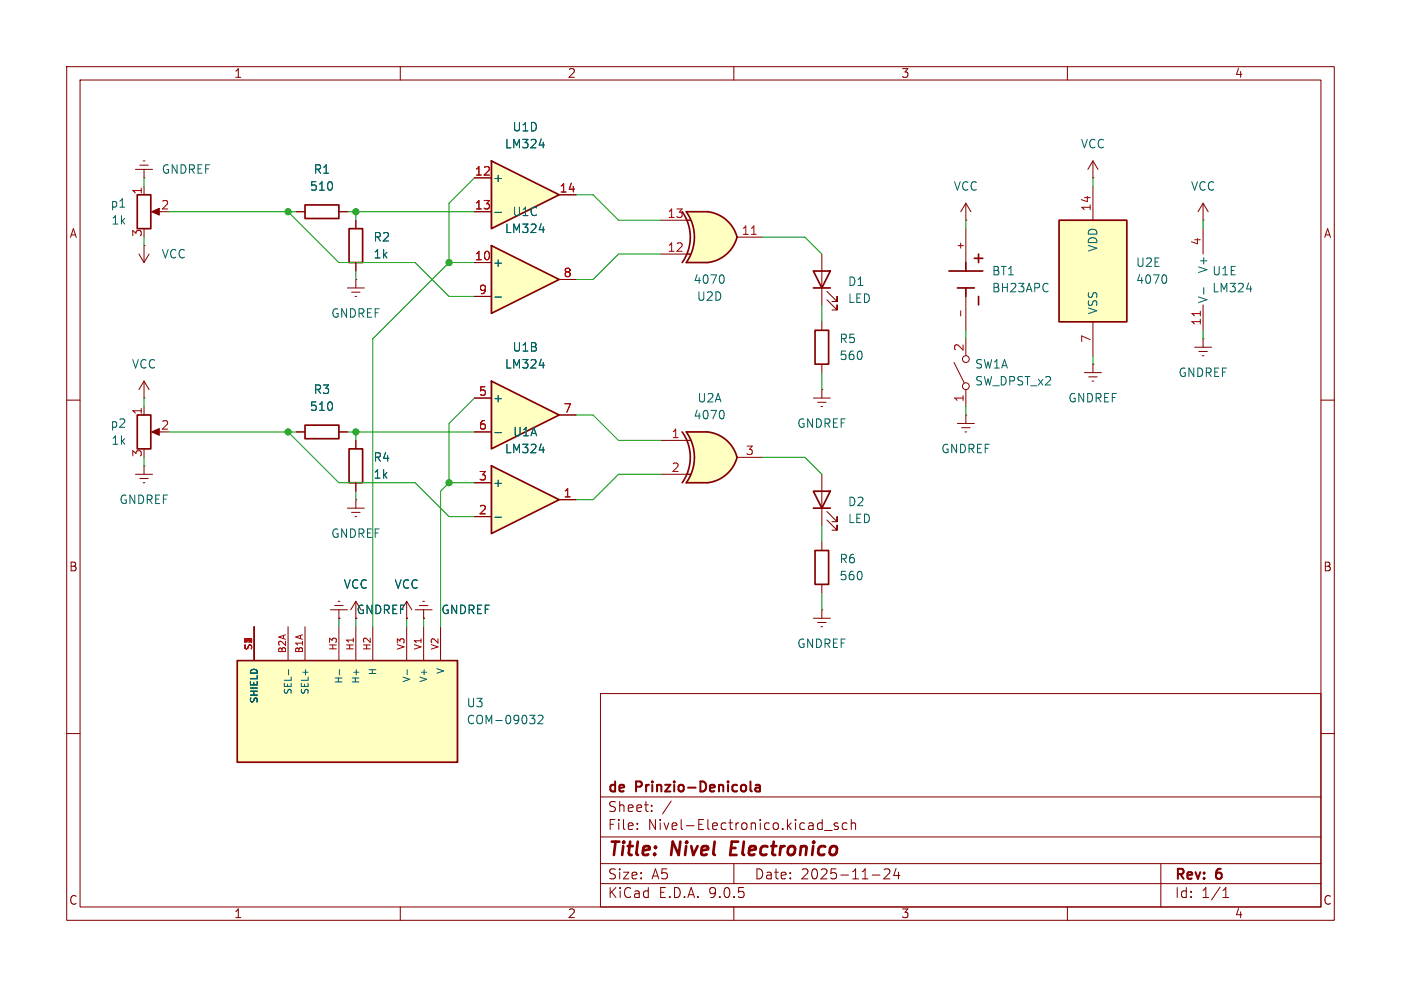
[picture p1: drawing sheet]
<svg xmlns="http://www.w3.org/2000/svg" width="210mm" height="148mm" viewBox="0 0 210 148" stroke-linecap="round" stroke-linejoin="round" font-family="sans-serif">
<g fill="none" stroke="#840000" stroke-width=".15">
<path d="M10 10h190v128h-190zM12 12h186v124h-186zM60 10v2M110 10v2M160 10v2M10 60h2M198 60h2M10 110h2M90 104h108v32h-108zM90 119.5h108M198 110h2M60 136v2"/>
<path d="M90 132.5h108M90 129.5h108M90 125.5h108M95.5 124.2v.2M95.5 123.5v.1M97.7 121.5v.2M97.7 120.8v.1M100.6 120.1l-1.3 1.9M110 136v2M110 129.5v3M123.1 123.4l.1 .1M123.2 122.9v1.5"/>
<path d="M123.2 124.3l-.1 .1M123.6 124.5h1.1M125.6 123.5l-.4-.1-.2 .2 .1 .2 .5 .2v.3h-.6M127 123.5l-.5-.1-.3 .3v.4l.2 .2h.6M127.6 123.5a.37 .37 0 0 1 .6 .1v.8M127.6 122.9v1.5M130.8 131.2h1.1M132.5 130.4l.3-.1 .5 .1a.41 .41 0 0 1 0 .5l-.8 .9h.9M134.3 130.2l-.3 1.1h.9M134.7 130.8v1M160 136v2M174 129.5v6.5"/>
<path d="M183.3 134.6h.9M183.3 133.5l.5-.4v1.5"/>
</g>
<path d="M109.7 126.2l-.3 2h1" fill="none" stroke="#840000" stroke-width=".4"/>
<path d="M112.5 117.2v1.3l.2 .2M113.3 117.8h.5l.1 .9M113.9 118l-.5 .1a.29 .29 0 0 0-.2 .3 .29 .29 0 0 0 .2 .3l.5-.1" fill="none" stroke="#840000" stroke-width=".3"/>
<path d="M73.7 57.2l10.1 5-10.1 5.1z" fill="#ffffc2"/>
<path d="M20.6 29.2h2v5.1h-2zM73.7 57.2l10.1 5-10.1 5.1zM20.6 62.2h2v5.1h-2z" fill="none" stroke="#840000" stroke-width=".25"/>
<g fill="none" stroke="#840000" stroke-width=".15">
<path d="M20.3 25.4h2.6M20.8 38.1l.8 1.3M21 24.8h1.2M21.5 24.1h.2M21.6 36.8h.1M21.6 26.7h.1M21.6 25.4v1.3M21.6 27.9v1.3M21.6 36.8v2.6M22.4 38.1l-.8 1.3M23.1 31.8h1M21.6 59.7h.1"/>
<path d="M21.6 57.2v2.5M21.6 57.2l-.8 1.2M21.6 57.2l.8 1.2M71.1 59.7h2.6M20.3 71.1h2.6M21 71.8h1.2M21.5 72.4h.2M21.6 69.9h.1M21.6 61v1.2M21.6 69.9v1.2M23.1 64.8h1M71.1 64.8h2.6"/>
<path d="M83.8 62.2h2.6"/>
</g>
<path d="M80.8 54.8h.8M74.2 64.9h1" fill="none" stroke="#006464" stroke-width=".15"/>
<g fill="#840000" stroke="#840000" stroke-width=".15">
<path d="M22.7 31.8l1.2-.6v1.1z"/>
<path d="M22.7 64.8l1.2-.5v1z"/>
</g>
<path d="M73.7 69.9l10.1 5-10.1 5.1z" fill="#ffffc2"/>
<path d="M45.7 63.8h5.1v2h-5.1zM73.7 69.9l10.1 5-10.1 5.1z" fill="none" stroke="#840000" stroke-width=".25"/>
<path d="M44.4 64.8h1.3M50.8 64.8h1.3M71.1 72.4h2.6M71.1 77.5h2.6M83.8 74.9h2.6" fill="none" stroke="#840000" stroke-width=".15"/>
<path d="M74.2 77.6h1M80.8 67.5h.8" fill="none" stroke="#006464" stroke-width=".15"/>
<path d="M102.9 39.4h3.1M102.9 31.8h3.1" fill="none" stroke="#ffffc2" stroke-width=".15"/>
<g fill="#ffffc2" stroke="#ffffc2" stroke-width=".15">
<path d="M106.1 31.7a5.2 5.2 0 0 1 4.4 3.9l-5 1.3z"/>
<path d="M105.5 34.3l5 1.3a5.1 5.1 0 0 1-4.4 3.8z"/>
</g>
<path d="M102.9 31.8h3.1v7.6h-3.1a6.6 6.6 0 0 0 0-7.6z" fill="#ffffc2"/>
<path d="M102.3 31.8a6.6 6.6 0 0 1 0 7.6M102.9 31.8h3.1a5.2 5.2 0 0 1 4.5 3.8 5.2 5.2 0 0 1-4.4 3.8h-3.2a6.6 6.6 0 0 0 0-7.6z" fill="none" stroke="#840000" stroke-width=".25"/>
<path d="M99.1 38.1h4.4M99.1 33h4.4M110.5 35.6h3.8M52.1 43.2h2.5M52.7 43.8h1.3M53.2 44.5h.3M53.3 41.9h.1M53.3 41.9v1.3" fill="none" stroke="#840000" stroke-width=".15"/>
<path d="M112.6 35.1h.8" fill="none" stroke="#a90000" stroke-width=".15"/>
<path d="M108.2 41.2a.79 .79 0 0 1 0 1.3" fill="none" stroke="#006464" stroke-width=".15"/>
<path d="M102.9 64.8h3.1M102.9 72.4h3.1" fill="none" stroke="#ffffc2" stroke-width=".15"/>
<g fill="#ffffc2" stroke="#ffffc2" stroke-width=".15">
<path d="M105.5 67.2l5 1.4a5.2 5.2 0 0 1-4.4 3.8z"/>
<path d="M106.1 64.8a5.1 5.1 0 0 1 4.4 3.8l-5 1.3z"/>
</g>
<path d="M102.9 64.8h3.1v7.6h-3.1a6.7 6.7 0 0 0 0-7.6z" fill="#ffffc2"/>
<path d="M52.3 34.3h2.1v5.1h-2.1zM52.3 67.3h2.1v5.1h-2.1zM102.3 64.8a6.6 6.6 0 0 1 0 7.6M102.9 64.8h3.1a5.1 5.1 0 0 1 4.5 3.8 5.2 5.2 0 0 1-4.4 3.8h-3.2a6.6 6.6 0 0 0 0-7.6z" fill="none" stroke="#840000" stroke-width=".25"/>
<path d="M53.3 33v1.3M53.3 39.4v1.2M180.3 34.3v3.8M180.3 45.7v3.8M53.3 66v1.3M53.3 72.4v1.3M99.1 66h4.4M99.1 71.1h4.4M110.5 68.6h3.8" fill="none" stroke="#840000" stroke-width=".15"/>
<path d="M180.4 43.1v1M186.9 43.3h.7M108.2 61.5a.79 .79 0 0 1 0 1.3" fill="none" stroke="#006464" stroke-width=".15"/>
<path d="M179.9 46.7v.7" fill="none" stroke="#a90000" stroke-width=".15"/>
<path d="M73.7 36.8l10.1 5.1-10.1 5.1z" fill="#ffffc2"/>
<path d="M45.7 30.7h5.1v2.1h-5.1zM73.7 36.8l10.1 5.1-10.1 5.1z" fill="none" stroke="#840000" stroke-width=".25"/>
<path d="M44.4 31.8h1.3M50.8 31.8h1.3M71.1 39.4h2.6M71.1 44.5h2.6M83.8 41.9h2.6" fill="none" stroke="#840000" stroke-width=".15"/>
<path d="M80.8 34.4h.8M74.2 44.5h1" fill="none" stroke="#006464" stroke-width=".15"/>
<path d="M73.7 24.1l10.1 5.1-10.1 5.1z" fill="#ffffc2"/>
<path d="M73.7 24.1l10.1 5.1-10.1 5.1z" fill="none" stroke="#840000" stroke-width=".25"/>
<g fill="none" stroke="#840000" stroke-width=".15">
<path d="M71.1 26.7h2.6M71.1 31.8h2.6M83.8 29.2h2.6M52.1 76.2h2.5M52.7 76.8h1.3M53.2 77.5h.3M53.3 74.9h.1M53.3 74.9v1.3M49.5 91.4h2.6M50.2 90.8h1.2M50.7 90.2h.2M50.8 92.7h.1"/>
<path d="M50.8 91.4v1.3M53.3 90.2v2.5M53.3 90.2l-.7 1.2M53.3 90.2l.8 1.2M61 90.2l-.8 1.2M61 90.2l.7 1.2M61 90.2v2.5M62.2 91.4h2.6M62.9 90.8h1.2M63.4 90.2h.2M63.5 92.7h.1M63.5 91.4v1.3"/>
</g>
<path d="M74.2 31.8h1M80.8 21.7h.8" fill="none" stroke="#006464" stroke-width=".15"/>
<path d="M35.6 99.1h33v15.2h-33z" fill="#ffffc2"/>
<path d="M144.8 39.4v1.2M146 38.7h1.3M146.7 38.1v1.3M142.2 40.6h5.1M143.5 43.2h2.5M144.8 43.2v1.3M146.7 44.5v1.2M121.9 73.7h2.6l-1.3 2.5zM121.9 76.2h2.6M35.6 99.1h33v15.2h-33zM122.2 82.6h2v5h-2z" fill="none" stroke="#840000" stroke-width=".25"/>
<g fill="none" stroke="#840000" stroke-width=".15">
<path d="M144.8 33h.1M144.8 30.5l-.8 1.3M144.8 30.5l.7 1.3M144.8 30.5v2.5M144.8 34.3v5.1M163.8 26.7h.1M163.8 24.1l-.7 1.3M163.8 24.1l.8 1.3M163.8 24.1v2.6M144.8 44.5v5M123.2 71.1v7.6M124 78l1.5 1.5v-.8v.8h-.8"/>
<path d="M124 76.7l1.5 1.5v-.7v.7h-.8M38.1 94v5.1M43.2 94v5.1M45.7 94v5.1M50.8 94v5.1M53.3 94v5.1M55.9 94v5.1M61 94v5.1M63.5 94v5.1M66 94v5.1M121.9 92.7h2.6M122.6 93.3h1.2"/>
<path d="M123.1 94h.2M123.2 91.4h.1M123.2 81.3v1.3M123.2 87.6v1.3M123.2 91.4v1.3"/>
</g>
<path d="M43.3 100.4v.8M50.9 100.4v.8M61 100.4v.8M79.4 107.3h.8l-.4 .4M79.9 107.7l.3 .3v.3l-.3 .2M80.7 107.4l.4-.1 .2 .1 .1 .2-.8 .9h.8" fill="none" stroke="#006464" stroke-width=".15"/>
<path d="M144 46.6v.8" fill="none" stroke="#a90000" stroke-width=".15"/>
<path d="M158.7 33h10.2v15.3h-10.2z" fill="#ffffc2"/>
<path d="M158.7 33h10.2v15.3h-10.2zM121.9 40.6h2.6l-1.3 2.6zM121.9 43.2h2.6M122.2 49.5h2v5.1h-2z" fill="none" stroke="#840000" stroke-width=".25"/>
<g fill="none" stroke="#840000" stroke-width=".15">
<path d="M44.4 31.8h1.3M50.8 31.8h1.3M53.3 33v1.3M53.3 39.4v1.2M71.1 31.8h2.6M71.1 26.7h2.6M71.1 39.4h2.6M83.8 29.2h2.6M123.2 38.1v7.6M163.8 27.9v5.1M180.3 33h.1M180.3 30.5l-.7 1.3"/>
<path d="M180.3 30.5l.8 1.3M180.3 30.5v2.5M71.1 59.7h2.6M71.1 44.5h2.6M83.8 41.9h2.6M121.9 59.7h2.6M123.2 58.4h.1M123.2 48.3v1.2M123.2 54.6v1.3M123.2 58.4v1.3M124 45l1.5 1.5v-.8v.8h-.8M124 43.7l1.5 1.5v-.7v.7h-.8"/>
<path d="M143 54.4l1.5 3M144.8 50.8v2.5M144.8 58.4v2.6M162.6 55.9h2.5M163.2 56.5h1.3M163.7 57.2h.3M163.8 54.6h.1M163.8 48.3v5M163.8 54.6v1.3M179.1 52.1h2.5M179.7 52.7h1.3M180.2 53.3h.3"/>
<path d="M180.3 50.8h.1M180.3 50.8v1.3M44.4 64.8h1.3M50.8 64.8h1.3M53.3 66v1.3M53.3 72.4v1.3M71.1 64.8h2.6M71.1 72.4h2.6M71.1 77.5h2.6M83.8 62.2h2.6M83.8 74.9h2.6M122.6 60.3h1.2"/>
<path d="M123.1 61h.2M143.5 63.5h2.5M144.1 64.1h1.3M144.7 64.8h.2M144.8 62.2h.1M144.8 62.2v1.3M50.8 92.7h.1M63.5 92.7h.1"/>
<circle cx="144.8" cy="57.9" r=".51"/>
<circle cx="144.8" cy="53.8" r=".51"/>
</g>
<path d="M74.2 31.8h1M80.8 21.7h.8M80.8 34.4h.8M74.2 44.5h1M80.8 54.8h.8M174.6 41.2a.79 .79 0 0 1 0 1.3M74.2 64.9h1M74.2 77.6h1M80.8 67.5h.8" fill="none" stroke="#006464" stroke-width=".15"/>
<g fill="none" stroke="#009600" stroke-width=".15">
<path d="M21.6 26.7v1.2M21.6 35.6v1.2M25.4 31.8h19M43.2 31.8l7.6 7.6h11.4l5.1 5.1h3.8M52.1 31.8h19M53.3 31.8v1.2M67.3 39.4h3.8M67.3 39.4l-11.4 11.4v43.2M71.1 26.7l-3.8 3.8v8.9M86.4 29.2h2.5l3.8 3.8h6.4M99.1 38.1h-6.4l-3.8 3.8h-2.5M114.3 35.6h6.3l2.6 2.5"/>
<path d="M144.8 33v1.3M163.8 26.7v1.2M180.3 33v1.3M21.6 59.7v1.3M53.3 40.6v1.3M71.1 59.7l-3.8 3.8v8.9M123.2 45.7v2.6M123.2 55.9v2.5M144.8 49.5v1.3M163.8 53.3v1.3M180.3 49.5v1.3M21.6 68.6v1.3"/>
<path d="M25.4 64.8h19M43.2 64.8l7.6 7.6h11.4l5.1 5.1h3.8M52.1 64.8h19M53.3 64.8v1.2M53.3 73.7v1.2M67.3 72.4h3.8M67.3 72.4l-1.3 1.3v20.3M86.4 62.2h2.5l3.8 3.8h6.4M99.1 71.1h-6.4l-3.8 3.8h-2.5M114.3 68.6h6.3l2.6 2.5M123.2 78.7v2.6M144.8 61v1.2"/>
<path d="M50.8 92.7v1.3M53.3 92.7v1.3M61 92.7v1.3M63.5 92.7v1.3M123.2 88.9v2.5"/>
</g>
<g fill="#009600" stroke="#009600" stroke-width=".15">
<circle cx="67.3" cy="39.4" r=".46"/>
<circle cx="53.3" cy="31.8" r=".46"/>
<circle cx="43.2" cy="31.8" r=".46"/>
<circle cx="67.3" cy="72.4" r=".46"/>
<circle cx="43.2" cy="64.8" r=".46"/>
<circle cx="53.3" cy="64.8" r=".46"/>
</g>
<g font-size="2.8" fill="#840000">
<text x="91" y="128.9">Title:</text>
<text x="100.7" y="128.9">Nivel</text>
<text x="110.3" y="128.9">Electronico</text>
</g>
<g font-size="2.1" fill="#840000">
<text x="91" y="119.2">de</text>
<text x="95.4" y="119.2">Prinzio-Denicola</text>
<text x="91" y="124.7">File:</text>
<text x="91" y="122">Sheet:</text>
<text x="97.1" y="124.7">Nivel-Electronico.kicad_sch</text>
<text x="91" y="134.9">KiCad</text>
<text x="91" y="132.1">Size:</text>
<text x="97.7" y="132.1">A5</text>
<text x="98.7" y="134.9">E.D.A.</text>
<text x="106.3" y="134.9">9.0.5</text>
<text x="113" y="132.1">Date:</text>
<text x="120" y="132.1">2025-11-24</text>
<text x="176" y="132.3">Rev:</text>
<text x="176" y="134.9">Id:</text>
<text x="180.1" y="134.9">1/1</text>
<text x="182.4" y="132.3">6</text>
</g>
<g font-size="1.8" fill="#840000">
<text x="35" y="11.9">1</text>
<text x="85" y="11.9">2</text>
<text x="135" y="11.9">3</text>
<text x="185" y="11.9">4</text>
<text x="10.3" y="35.9">A</text>
<text x="198.4" y="35.9">A</text>
<text x="10.3" y="85.9">B</text>
<text x="198.3" y="85.9">B</text>
<text x="10.3" y="135.9">C</text>
<text x="35" y="137.9">1</text>
<text x="85" y="137.9">2</text>
<text x="135" y="137.9">3</text>
<text x="185" y="137.9">4</text>
<text x="198.3" y="135.9">C</text>
</g>
<g font-size="1.8" fill="#006464">
<text x="75.6" y="22.5">LM324</text>
<text x="76.7" y="19.9">U1D</text>
<text x="161.9" y="22.5">VCC</text>
<text x="24.1" y="26.3">GNDREF</text>
<text x="46.3" y="28.8">510</text>
<text x="46.9" y="26.3">R1</text>
<text x="73.8" y="27.5">+</text>
<text x="142.9" y="28.8">VCC</text>
<text x="178.4" y="28.8">VCC</text>
<text x="16.5" y="31.3">p1</text>
<text x="16.6" y="33.9">1k</text>
<text x="75.6" y="35.2">LM324</text>
<text x="76.7" y="32.6">U1C</text>
<text x="24.1" y="39">VCC</text>
<text x="55.9" y="36.4">R2</text>
<text x="55.9" y="39">1k</text>
<text x="73.8" y="40.2">+</text>
<text x="148.6" y="41.5">BT1</text>
<text x="164.7" y="37.9" transform="rotate(-90 164.7 37.9)">VDD</text>
<text x="170.2" y="40.2">U2E</text>
<text x="181.2" y="41.1" transform="rotate(-90 181.2 41.1)">V+</text>
<text x="181.6" y="41.5">U1E</text>
<text x="49.5" y="47.9">GNDREF</text>
<text x="103.9" y="42.8">4070</text>
<text x="104.4" y="45.3">U2D</text>
<text x="127" y="43.1">D1</text>
<text x="127" y="45.6">LED</text>
<text x="148.6" y="44">BH23APC</text>
<text x="164.7" y="47.2" transform="rotate(-90 164.7 47.2)">VSS</text>
<text x="170.2" y="42.8">4070</text>
<text x="181.2" y="45.6" transform="rotate(-90 181.2 45.6)">V-</text>
<text x="181.6" y="44">LM324</text>
<text x="76.7" y="52.9">U1B</text>
<text x="125.7" y="51.7">R5</text>
<text x="19.7" y="55.5">VCC</text>
<text x="46.9" y="59.3">R3</text>
<text x="75.6" y="55.5">LM324</text>
<text x="125.7" y="54.2">560</text>
<text x="146.1" y="55.5">SW1A</text>
<text x="146.1" y="58">SW_DPST_x2</text>
<text x="176.5" y="56.7">GNDREF</text>
<text x="16.5" y="64.4">p2</text>
<text x="46.3" y="61.8">510</text>
<text x="73.8" y="60.6">+</text>
<text x="76.8" y="65.6">U1A</text>
<text x="103.9" y="63.1">4070</text>
<text x="104.5" y="60.6">U2A</text>
<text x="119.4" y="64.4">GNDREF</text>
<text x="160" y="60.6">GNDREF</text>
<text x="16.6" y="66.9">1k</text>
<text x="55.9" y="69.4">R4</text>
<text x="55.9" y="72">1k</text>
<text x="75.6" y="68.2">LM324</text>
<text x="141" y="68.2">GNDREF</text>
<text x="17.8" y="75.8">GNDREF</text>
<text x="73.8" y="73.3">+</text>
<text x="127" y="76.1">D2</text>
<text x="49.5" y="80.9">GNDREF</text>
<text x="127" y="78.7">LED</text>
<text x="51.4" y="88.5">VCC</text>
<text x="59" y="88.5">VCC</text>
<text x="125.7" y="84.7">R6</text>
<text x="125.7" y="87.2">560</text>
<text x="53.3" y="92.3">GNDREF</text>
<text x="66" y="92.3">GNDREF</text>
<text x="119.4" y="97.4">GNDREF</text>
<text x="69.9" y="106.3">U3</text>
<text x="69.9" y="108.8">COM-09032</text>
</g>
<g font-size="1.8" fill="#a90000">
<text x="21.3" y="29.3" transform="rotate(-90 21.3 29.3)">1</text>
<text x="71.1" y="26.4">12</text>
<text x="83.8" y="29">14</text>
<text x="21.3" y="35.6" transform="rotate(-90 21.3 35.6)">3</text>
<text x="24.1" y="31.5">2</text>
<text x="71.1" y="31.5">13</text>
<text x="100" y="32.8">13</text>
<text x="111.1" y="35.3">11</text>
<text x="163.6" y="31.8" transform="rotate(-90 163.6 31.8)">14</text>
<text x="71.1" y="39.1">10</text>
<text x="84.4" y="41.7">8</text>
<text x="100" y="37.8">12</text>
<text x="180.1" y="36.9" transform="rotate(-90 180.1 36.9)">4</text>
<text x="71.7" y="44.2">9</text>
<text x="144.5" y="52.8" transform="rotate(-90 144.5 52.8)">2</text>
<text x="163.6" y="51.5" transform="rotate(-90 163.6 51.5)">7</text>
<text x="180.1" y="48.9" transform="rotate(-90 180.1 48.9)">11</text>
<text x="71.7" y="59.4">5</text>
<text x="21.3" y="62.3" transform="rotate(-90 21.3 62.3)">1</text>
<text x="24.1" y="64.5">2</text>
<text x="71.7" y="64.5">6</text>
<text x="84.4" y="62">7</text>
<text x="100.6" y="65.8">1</text>
<text x="144.5" y="60.4" transform="rotate(-90 144.5 60.4)">1</text>
<text x="21.3" y="68.7" transform="rotate(-90 21.3 68.7)">3</text>
<text x="100.6" y="70.9">2</text>
<text x="111.7" y="68.3">3</text>
<text x="71.7" y="72.1">3</text>
<text x="71.7" y="77.2">2</text>
<text x="84.4" y="74.7">1</text>
</g>
<g font-size="1.4" fill="#a90000">
<text x="144.5" y="37.6" transform="rotate(-90 144.5 37.6)">+</text>
<text x="37.8" y="97.6" transform="rotate(-90 37.8 97.6)">S1</text>
<text x="37.8" y="96.7" transform="rotate(-90 37.8 96.7)">2</text>
<text x="42.9" y="98.1" transform="rotate(-90 42.9 98.1)">B2A</text>
<text x="45.5" y="98.1" transform="rotate(-90 45.5 98.1)">B1A</text>
<text x="50.5" y="97.7" transform="rotate(-90 50.5 97.7)">H3</text>
<text x="53.1" y="97.7" transform="rotate(-90 53.1 97.7)">H1</text>
<text x="55.6" y="97.7" transform="rotate(-90 55.6 97.7)">H2</text>
<text x="60.7" y="97.6" transform="rotate(-90 60.7 97.6)">V3</text>
<text x="63.2" y="97.6" transform="rotate(-90 63.2 97.6)">V1</text>
<text x="65.8" y="97.6" transform="rotate(-90 65.8 97.6)">V2</text>
</g>
<g font-size="1.4" fill="#006464">
<text x="56.6" y="101.4" transform="rotate(-90 56.6 101.4)">H</text>
<text x="66.8" y="101.2" transform="rotate(-90 66.8 101.2)">V</text>
<text x="38.8" y="105.6" transform="rotate(-90 38.8 105.6)">SHIELD</text>
<text x="43.9" y="104.3" transform="rotate(-90 43.9 104.3)">SEL-</text>
<text x="46.5" y="104.3" transform="rotate(-90 46.5 104.3)">SEL+</text>
<text x="51.5" y="102.7" transform="rotate(-90 51.5 102.7)">H-</text>
<text x="54.1" y="102.7" transform="rotate(-90 54.1 102.7)">H+</text>
<text x="61.7" y="102.5" transform="rotate(-90 61.7 102.5)">V-</text>
<text x="64.2" y="102.5" transform="rotate(-90 64.2 102.5)">V+</text>
</g>
</svg>
